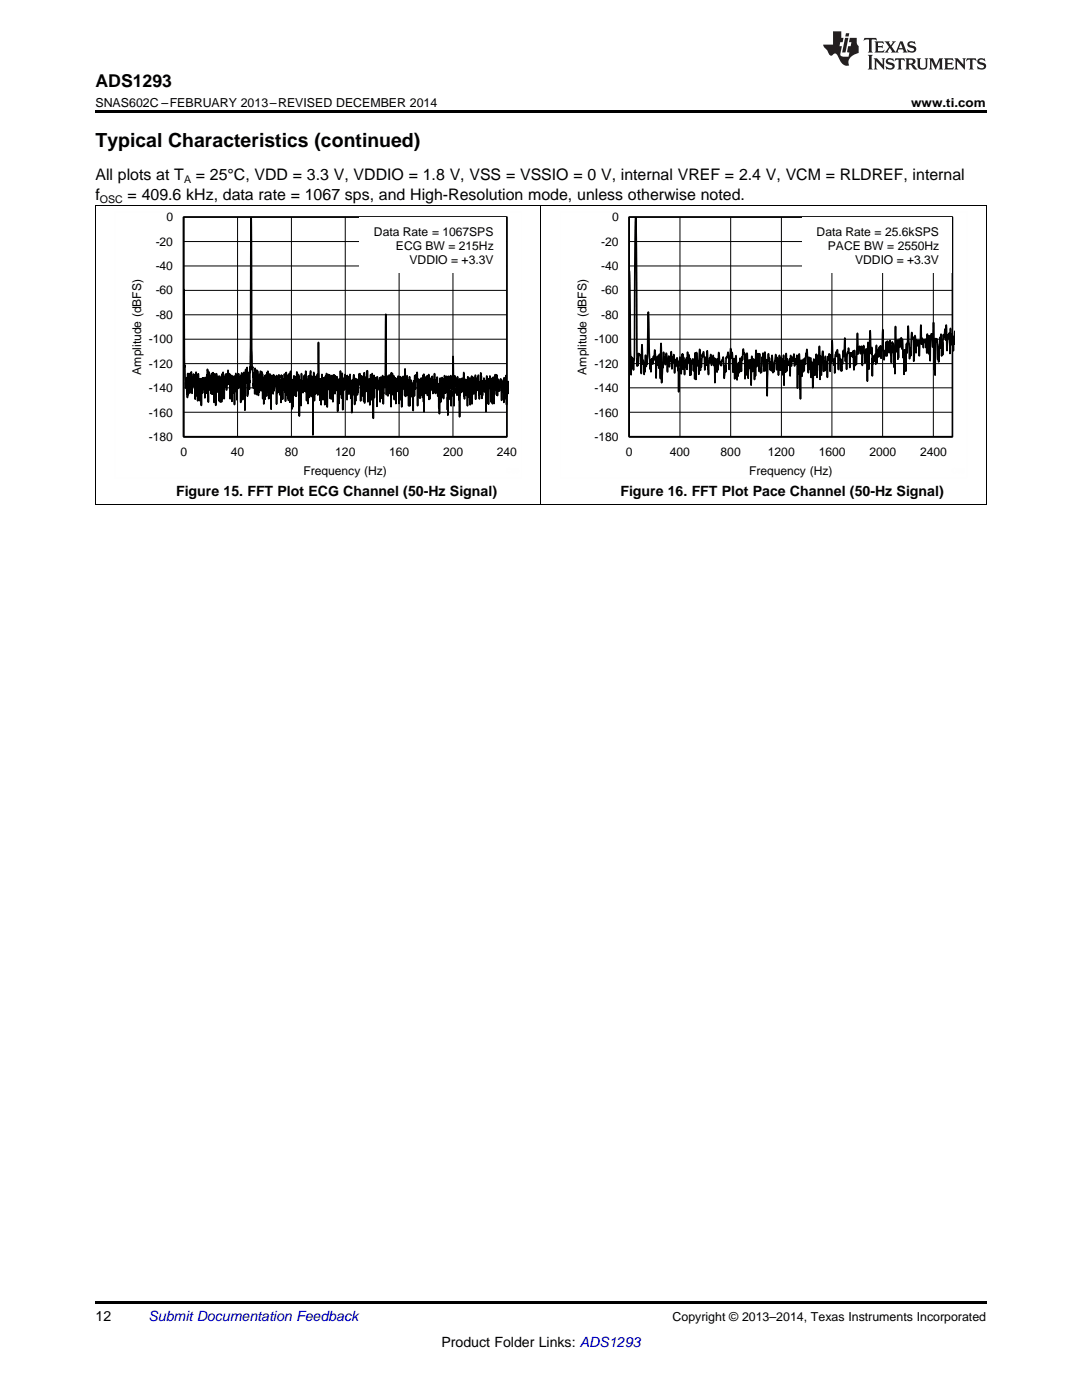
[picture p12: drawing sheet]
<svg xmlns="http://www.w3.org/2000/svg" width="216mm" height="279mm" viewBox="0 0 216 279" stroke-linecap="round" stroke-linejoin="round" font-family="sans-serif">
<path d="M19 100.7h.2zM196.7 100.7h.1zM19 259.7h177.8v.5h-177.8z" fill="#000"/>
<g fill="none" stroke="#000" stroke-width=".2">
<path d="M19.1 41.1v59.6M36.7 43.3h64.4v43.8h-64.4M36.7 58h64.4M36.7 53.1h64.4M36.7 48.2h64.4M47.4 43.3v43.8M58.1 43.3v43.8M68.9 43.3v43.8M79.6 43.3v43.8M90.4 43.3v43.8M107.9 41.1v59.6M196.8 41.1v59.6"/>
<path d="M36.7 77.4h64.4M36.7 72.6h64.4M36.7 67.7h64.4M36.7 62.8h64.4M36.7 82.3h64.4M19 100.7h177.8"/>
</g>
<path d="M36.6 43.3h64.5v43.9h-64.5zM36.6 43.3v43.9h64.5M36.7 58.7v-.9l.1 15.4 .1-.3 .1 4.4v-1l.1 1.2v-1.6l.2 2.7 .1-3.3v4l.1-4.7 .1 4.2 .1-4.3 .2 3.9v-3l.1 1.9 .2-3.1 .1 4.3 .1-3v.3l.1-.6v1.8l.1-2.4 .1 2.6 .1-1.7v1.7l.1-1.3v.9v-.7l.1 3.6v-4.8v-.2l.1 1.9v-2.3l.1 4.8 .1-3.9 .1 4.8 .2-5.4 .1 3.1 .1-1.4v3.7v-4.1l.1 3.8 .1-4.1 .2 5.3 .1-5.4 .1 2.9 .1-3 .1 2.2v-1.9l.1 2 .1-1.8 .1 3.5v-4l.1 2.6v-2l.1 1.9 .1-2.4v3l.2-4.8 .2 6.5 .1-6 .1 3.6 .1-2.4v1.4l.2-1.8v3.6l.1-4 .1 4.1 .2-4.3 .1 2.7v-2.1l.1 5.3 .1-5.7 .1 2.1 .1-2v6.2l.2-6.3 .2 3.6 .1-3.1 .1 1.3v-1.1l.2 4.8v-5.1l.2 5.2 .2-4.9v4.9l.2-5.6v5l.1-5.3 .1 4.6 .1-2.9v3.6l.1-4 .1 .9v-1.4l.1 2.1v-2.5l.2 3.2 .1-3.3 .2 2.1v-2.8l.2 2.8v-1.8l.1 1.8 .1-1.9v4.8l.1-3.9v-.1l.1 .2v-.2l.1 2v-2.7l.1 5.2v-4.6l.1 3v-3.3l.1 1.4 .2-1.5 .1 5.6v-4.6l.1 2.1 .2-3.7 .1 3.6v-1.8v.1l.1 3.4 .1-5 .1 2.7 .1-2.9 .2 2.7 .2-2.2v5.2l.1-5.1v-.3l.1 2.8v-3.3l.1 3.2M59.9 76.1v-.2l.1 5.1 .2-6.4v3.3l.1-1.7v1.7l.1-1.8v2.3l.2-2.3v1.6v-2.6l.1 3 .1-3.2 .2 3.2v-4l.2 5.9 .2-4.2 .1 4.7v-5.5l.2 4.3v-3.3l.1 .5 .2-2.5 .1 5.1 .2-4 .1 1.3v-.8v.3v10.9l.2-12.4 .1 5.6 .1-4.4 .1 3.1 .1-3.5v3.4l.1-3.2 .1 3 .1-3.7 .1 4.2 .1-10.6 .2 10.2 .1-2.9v4.3l.1-4.3 .2 5.2 .1-6.1 .2 5.1 .2-4.4 .1 4.4 .1-3.2v4.2l.1-5.4v-.3l.1 3.6 .2-4.1 .1 6.7 .2-6.6 .1 3 .1-2.7v1.8l.1-2v4.7l.2-4.3v4.4v-4l.2 2 .1-2.7v4.8l.1-4.1v4.6l.1-5v2.7l.1-2.9v-.2v2.5l.1-2.4 .1 3.7 .1-3.6 .1 1.6 .1-1.4v.1l.1 2.2v-2.3l.2 6.9 .1-5.8v1.7l.1-1.8v4.3l.1-4.9 .2 2.4v-4l.1 4.7 .1-2.3 .1 3.1 .1-4.9 .1 7.2v-6.4l.1 2.5v-1.9l.2 1.9 .2-3.2 .1 3 .1-2.7 .1 .8v4l.1-4.8 .2 3.3 .1-1.9v2.3l.1-2.6v.5l.2-1.9 .1 4.8 .1-3.5 .1 .8v5.6v-6l.1 1.2v-1.8l.1 3.1v-2.1v1.9l.2-3.9 .2 5.9v-4.4l.2 3.7v-4.4l.1 2.2 .1-1.8 .1 2.8 .1-3.1 .1 1.4v-.7v.4M59.9 75.9l-.1 1.6v-.9l-.1 6.4v-7.7l-.1 2.1v-2.6l-.1 3.2-.1-3.2v-.1l-.1 1.8-.1-2.3-.1 4.9-.1-3.8-.1 3.7-.1-3.9-.1 2.9-.1-2.9-.1 6.1-.2-5.4v5.8l-.1-5.6-.1 1.8-.1-3.7-.1 6.2-.2-5.7v2.6l-.1-1.5v4.2l-.1-5.1v4.6l-.1-4-.2 3.5-.1-4.6-.1 5.8-.2-5.5-.1 3.2-.1-2-.1 .8v-.9l-.1 .2v3.8v-3.4l-.1 .3v-1.4l-.1 .4-.1-.7v5.4l-.1-4.2-.1 .4v-.8l-.1 3.1-.1-4-.1 2.9-.1-1.8v2.4l-.1-1.9-.1 2-.1-3.5v5.8l-.1-5.5v.5v-.6l-.1 1.8v-1.4l-.1 1.6-.1-1.8v1.8l-.1-2.1-.1 3v-3.2l-.1 3.8-.1-3.3v2.5l-.2-2.9-.1 6.8v-4.5l-.1 1.4-.1-3.9-.1 3.5v-3.5l-.2 4.9-.1-5.5-.2 4-.1-3.7v4.6l-.2-4.1-.1 4.8-.1-4.7v2.8l-.1-2.4-.1 5.2-.1-5.3-.1 4.3v-5l-.1 1-.1-1.4-.1 3.8-.1-3.9-.1 3.8-.1-3.1v.4l-.1-.1v3.2l-.1-3v3.6l-.2-4.8v2.5l-.2-2.7v4.9l-.3-5.3-.1 5.1v-4v-.2l-.2 3.1-.4-7.9-.1-26.3-.2 31v-1l-.1 4.4-.1-3.4-.1 1.6v-1.5l-.1 1.1v3.1l-.1-2.5v.2v2.8l-.1-5.8-.1 3v-2.6l-.1 1.5-.1-1.5v.6l-.1 7.6-.2-7.6-.2 2.2v-.4l-.1 3.7-.1-3.8v1.6v-1.4M83.1 75.9v-.2l.1 .3v-1.7l.1 6.7 .2-5.3v2.3l.1-2.2v3.5l.1-3 .1 3.2v-2.6l.1 2.5 .1-3.7v-.2v.8l.1-.8 .1 3.4 .1-2.9v1.6l.1-2.7 .1 5.3 .1-5.5v7.5l.1-6.9v1.1l.1-1.2v3.3l.1-3 .1 1.6 .1-.9 .1 2.2v-3.4l.1 3.9 .1-2.4v2.3l.1-2.7v2.3v-3.7l.1 5 .1-3.8 .1 3.7v-3.5l.1 1.8 .1-2.3 .1 1v-1.3l.1 2 .1-2.2 .1 3.4v-2.7l.2 2.6 .1-3.8 .2 3.9 .1-1.6v.4l.2-2 .1 3.7 .1-2.4 .1 2.1v-.5v.1l.1 3.1v-4.2l.1 5.4 .1-7.2 .1 3.6 .1-3.1v.1v4.2l.2-4.7v.5v-.7l.2 4 .1-3.6v3.9v-3.4l.1-.2v.9v-.9v1.5l.1-2.5 .2 3.5 .1-3.1v2.9l.1-3.2 .3 7.8 .1-7.7 .1 4.5 .1-4.1v2l.1-2.5v1.6l.2-1.7v6l.2-5.5 .1 2.1 .1-6.5 .2 9.9 .2-6 .1 1.9 .1-1.4 .1 3 .1-1.4v1.8l.1-3.7 .2 2.2 .1-1.6 .1 7.4v-7.6l.1 3.2 .1-3v1.3l.1-1.3v2.5l.2-2.8 .1 2.5v-1.8l.2 2v-3.9l.1 4.8v-2.5l.1 3v-4l.2 2.8v-2.6v1l.1-.3v2.4v-3l.2 3 .1-1.6v3.7l.1-5.8 .1 4 .2-3.8v.3l.1 5.1 .1-4.9v-.1v3.8l.2-4.5 .1 5.6 .1-5.4 .2 1.7v-1.6l.1 3.2 .1-2.6v.9l.1-.6M83.1 75.7v.2v-.5l-.1 .8v-1.4l-.1 2.9-.1-2.7-.1 4v-3l-.1 2.3-.1-2.3v6l-.1-5.3-.1 2.1-.1-2.3v2.7l-.2-3.3v2.6v-2.3l-.2 2.3v-.5v3l-.1-5.8-.2 5.8v-5.1l-.1 3-.2-3.9-.1 3.5v-2.5l-.2 3.1-.1-5.5v5.4l-.1-2.9-.1 1.5-.1-2.5-.2 2.7-.1-2.4v5.8l-.1-5.8-.1 4.4-.2-4.6-.2 5.3-.1-5.5-.2 3.1v-1v1l-.2-1.5v1v-2l-.1 4.9-.1-5.1-.1 2.9-.1-2v3.5l-.1-4.8v.7l-.1-.4v.1l-.1 3.4v-3.8l-.1 .4v-.9l-.1 2.7-.1-2.8-.1 6.8v-5.6l-.1 1.3-.1-1.5-.1 1.6v-2.2l-.1 3.8-.1-3.2-.1 3.6v-3.5l-.2 3v-3.5l-.1 3.8-.1-16.1-.1 13.3-.2 1.3v-2l-.2 5.3-.1-5.6-.2 4.5-.2-4.3-.1 3.3v-2.2v3.9l-.1-4.8v2.5v-2.4l-.1 2.4v-1.9l-.2 1.5-.1-1.6-.1 1.6v-2.3l-.1 6v-5.5l-.1 1.5v-1.9l-.1 2.1-.2-1.4v1.5l-.1-2v3.9l-.1-4.5-.1 8.6v-5.4v1.6l-.3-5.2v5.3v-3.2l-.1 1.5-.1-3.3-.2 6-.1-5.2v3.8l-.1-3.7-.2 4.5-.1-6.2v1.7l-.1-1.5-.1 3.9-.1-2.7v1.1l-.2-1.2v5.1l-.1-6-.1 5.7-.1-4.7-.2 3.6v-3.9l-.1 3.1-.1-3.2-.1 5-.2-5.4-.1 2.2v-2.2l-.2 2.2v-.4M94.7 76.3l.1 2 .1-3.4v4.8l.1-4.2v2.3v.1l.2-1.5v1.5v-1.9l.1 1.4 .2-2.5 .2 4.7 .2-5.2 .2 3.4v-1.6l.1 3.3v-3.2l.1 2.6v-2.6v.9l.1-1.2v2l.1-2.5 .2 2.7v-2.3l.1 2.2 .1-1.7 .1 5.8 .1-7.2 .1 5.4 .1-4.8 .2 5.1v-4.9v-.2l.1 .9v-.9l.1 1.9 .1-2.5 .1 5.2 .2-4.4v3.7l.1-4 .1 5.1v-4.3l.1 1.9v-2.9l.2 5.3v-4.1v-.3v.4l.2-1.8 .1 3.1 .1-3.1 .1 4v-4l.2 4.2v-2.3l.1 1.2 .1-2.2v2.2l.1-.6v.7l.1-1.8 .1 1 .1-1.6 .2 4.3v-3.8l.1 2v-1.8l.1 2 .2-2.5v4.5l.1-4.8 .1 1.7 .1-1.4v3.5l.1-2.6v2.8l.1-4.6 .1 5.8v-4.1l.1 1.5 .1-2 .1 2.4 .1-2.4v.8" fill="none" stroke="#000" stroke-width=".33"/>
<path d="M22.9 42.2h81.2v53.2h-81.2z" fill="none" stroke="#fefefe" stroke-width=".2" stroke-dasharray=".4 .1" stroke-linecap="butt"/>
<path d="M71.7 43.5h29.3v11h-29.3z" fill-rule="evenodd" fill="#fff"/>
<g fill="none" stroke="#000" stroke-width=".2">
<path d="M125.6 58h64.4M125.6 53.1h64.4M125.6 48.2h64.4M125.6 43.3h64.4M135.7 43.3v43.8M145.8 43.3v43.8M155.9 43.3v43.8M166 43.3v43.8M176.1 43.3v43.8M186.2 43.3v43.8M125.6 77.4h64.4M125.6 72.6h64.4"/>
<path d="M125.6 67.7h64.4M125.6 62.8h64.4M125.6 82.3h64.4"/>
</g>
<path d="M125.5 43.3h64.5v43.9h-64.5zM125.5 43.3v43.9h64.5M125.6 54.1l.3 20.7 .2-3.5 .1 2.2 .1-2v.1l.1 2.2 .1-1.5a59.7 59.7 0 0 0 .1-8.5l.2-20.5 .3 29.8 .1-1.6 .1 1.5 .1-2.5 .1 .4 .1-.2 .2 .2 .1 3.7 .2-5.8 .1 3.8 .1-.7 .2 2.8 .3-3.8 .1 2.2 .1-.8 .1 .4 .3-10.4 .2 8.4 .1 3 .1-1.7 .1 2.2 .1-2.5v.4l.1-.5 .1 .3v.8l.2-1.6 .1 .7 .1-2 .3 5.7 .2-3.9v-.4l.2 1.7v-1.9l.2 2.5 .1-2.8 .2 4.9 .1-7.1 .1 8 .4-6.1 .3 2.4 .2-2.3 .1 .1 .2 3.6 .2-3.2 .2 2.2 .1-1.8 .1 .6 .1-1.8 .2 3.4 .1-2.4 .1 1.1 .2-1.5 .1 3.6 .1-2.3 .1 .9 .1-1.3 .1 1.3 .1-1.6v.1l.2 2.5 .1-.5v4.7l.1-5.5v-.6l.1 .8 .1-1.6 .2 3.3 .1-3.8 .1-.1v1.1l.1-1.2 .1 3.1 .1-2.4 .2 3.5v-1.6l.1 .1 .3-1.9 .1 2.3 .1-3.4 .1 2.1 .2-1.6v.4l.2 3.7 .1-3.3v3.3l.1-2.7v.4l.2-.6v.5l.2-.9 .1 2.4 .1-2.2 .1 3.8 .1-5.2 .2 5.3 .1-5.2v-.2l.2 2.7 .1-1 .1 .3v2.4l.2-5 .2 4.2v-2.2l.1 1.5 .2-2.5 .1 .5 .2-1 .2 3.6 .1-2.5 .1 1.4 .1-1.3 .1 1.5 .1-2.9 .3 4.8 .2-3.3 .1 .8 .1-1.6 .2 2.2 .1-1.1 .1 .7 .1-1.5 .2 2 .1-.3v.1l.1 3.6 .1-4.8v2.1l.1-1.8 .2 2.4 .1-2.7 .1 2.2 .1-3.4 .2 2.2 .1-.5 .1 .8 .1-.3v.4l.4-1.8 .2 4.3 .2-2.6 .1 1.3 .1-2.9 .1 .2 .3-1.2 .2 3.4 .3-4.1 .2 1.9 .1-1.2v.3l.2 3.7v-1.9l.1 1.4 .1-2.2v.1l.1 3.9 .1-3.4 .1-1.2 .2 4.5v-1.6l.1 1.9 .1-3v2.3l.2-2.8 .1 2.1 .1-1v.8l.1-2.7 .2 2.6 .1-2.7 .1-.2v.6l.2-2.1 .1 .9 .1-.2 .1 .3 .1 4.9v-2l.1 1.3 .1-4 .2-.4 .2 5 .1-3.6 .1 1.6 .2-1.7 .2 5.1 .1-5.8 .2 3 .2-2.5v.2l.2 3.9 .1-3.9 .1 3.2 .1-5.1 .1 3.3 .1-2.4 .1-.1v.2l.1-.2 .1 3.4 .2-3.5 .2 3.9 .1-.9M178.1 68.3v2.1l.1-1.8 .1 2 .1-.3 .1 3.1v-3.7l.1 4.9 .1-9.4 .1 4.3 .1 .7 .2-2.3 .1 3.8 .2-4 .2 1.5 .2-1.8 .2 2.3 .1-2 .1 3.7 .1-1.4 .1 4.7 .1-4.6v-.3l.1 1.3 .1-.7v3.7l.1-4.8 .1-.8 .1 1.9 .2-5.3 .3 6.5 .1-2.1 .2 1.5 .1-4.6 .2 1.3 .1-.4v.4l.1 4.4 .3-5.1 .2 3.4 .1-2.5v.2l.1-.2 .1 1.1 .2-1.1 .1 3.1 .3-6.1 .2 3.8v-1.3l.2 1.2 .1-.2 .1 1v-1.7l.1 .6 .1-.2 .1 .2 .1-.6 .1 1.7 .1-.9v.1v1.9l.2-3.8 .1 3.8 .2-3.5 .2 5 .1-4.8 .2-.6 .2 2.7 .2-4.9 .1 9.4 .1-6.2 .1 7.3 .1-7.3h.1l.1 .7 .1-.6 .1 4.1 .1-2.5 .1 3 .2-5 .1 2.2 .2-2.8 .1 4.3 .1-2.7 .1 2.5 .1-3.9v-.1l.2 .7 .2-1.8 .1 2.2 .1-3 .1 4.9 .1 .2 .2-3v-.2l.1 .7 .1-1 .2 4 .1-5 .1 2.5 .1-1.3v.1l.1 2.1 .1-1.8 .1 2.9 .1-2.6 .1 1.2v-.1M178.1 68.6v-.3l-.2 4.1-.3-4.5-.2 2.5-.1-1.9v-.2l-.1 1.6-.1-1.8-.2 3v-2.9l-.1 2.3-.1-.3-.1 .8-.1-1-.1 1.8-.2-6-.2 3.8v.4v-.7l-.2 2.2-.1-2.5-.2 1.5-.1-1.2-.1 1.9-.1-1.5v1.3l-.1-.9-.1 2.3-.1-3.5-.2 3.8v-2.1l-.2 1.5v-.6l-.1 .6-.1-1.1-.1 .3v1.3l-.1-1.2v3.6l-.1-5.5v-.2l-.2 1.3-.2-4.6-.2 7.7-.2-5.4v.4l-.1 7.4-.1-3.9-.2-2.6-.2 2.8-.3-3.4-.3 3.9-.1-3.8-.2 1.5-.1-1.5-.2 .8-.1-.5-.1 1.3-.1-4.2-.2 6.2-.1-1.5-.2 1.8-.1-3.1-.1 3.9-.2-3.8v1.3l-.1-.8-.1 .6v-.6l-.1 .1-.1-.2v.6l-.1-.4-.1 2.8-.1-2.8-.2-1.1-.1 1-.1-.2v.2l-.2 3.2-.1-3-.1 1.4-.1-4.6-.2 3.3v.4l-.1-1.3-.2 2.8-.1-1v.2l-.1 2.2v-1.2l-.2 1.1v-2.1l-.2-1.2-.2 3-.2-3.9-.1 1.3-.1-.9-.2 .8-.1 3.5-.1-2.8-.1 1.2-.1-1-.1 .1v-.2l-.2-3.8-.1 4.4-.1-1.6-.2 3.3-.1-3.5-.2 1.2-.1-.6v.3l-.1 3.8-.1-3.1-.1 1.4-.2-2.5-.1 2.9-.1-1.9v1.6l-.1-1.1-.1 1.5-.1-4-.3 4.8-.2-3.8-.1 4.6-.1-6.6-.2 3.6-.1-1.8v.1l-.2 4.3-.1-4.6-.3 4.2-.1-2.6v-.1l-.1 .4v-.9l-.2 5.7-.1-4.9-.1 .6-.1-.9v3.1l-.1-3.9-.2 .6-.1 1.8-.1-2.4-.1 3-.3-4.7-.1 1-.1-.2v.1l-.1 2.1-.1-1.2-.1 2.5-.3-2.2v2.5l-.1-1.9-.1 2.7-.1-3.2-.1 .4-.1 7.3v-6.6l-.1-.2v4.8l-.1-7-.2 4-.1-3v.3l-.1 5.6-.1-6.6-.1 1.6v.2l-.1-1.1-.2 .2-.1 1.3-.1-2.5-.1 1.5-.2-.8-.2 1.7-.1-2-.1 4-.1-3.3-.1 1.3-.1-.7-.1 .5v-.5l-.1 .5-.1-1.2-.1 2.4-.1-3.5-.1 3.8-.1-2-.2-.2v.3l-.1 4.5v-6l-.2 3.9-.3-3.3v2.3l-.1-2.5-.1 2.6v-1.2l-.1 .8-.1-2.6-.2 4v-3.2l-.2 .9v-1.3l-.1 2.5-.2-3.1-.3 3.5-.2-1.6-.1 1.8-.1-3.5-.1 3.1-.2-1.7-.2 1.5v-2.1l-.1-.3-.1 .7-.1-1.5-.2 8.4-.1-7-.1-.2-.1 2.2-.2-3.7-.1 3.8-.2-3.6-.1 1.3-.1-.5-.1 .2-.1 2.8v-.8l-.1 .3" fill="none" stroke="#000" stroke-width=".33"/>
<path d="M111.8 42.2h81.2v53.2h-81.2z" fill="none" stroke="#fefefe" stroke-width=".2" stroke-dasharray=".4 .1" stroke-linecap="butt"/>
<path d="M160.1 43.5h29.8v11h-29.8z" fill-rule="evenodd" fill="#fff"/>
<path d="M19 41.1h177.8" fill="none" stroke="#000" stroke-width=".2"/>
<path d="M19 22h177.8v.5h-177.8z" fill="#000"/>
<g fill="#231f20">
<path d="M172.5 7.6l-.1 .5 .4-.2h.6v.1v2.1l-.2 .4h.9l-.2-.4v-2.1l.1-.1h.5l.5 .2-.2-.5zM174.5 8.3l.2 .3v1.5l-.2 .4h1.8l.2-.6a1.04 1.04 0 0 1-1.3 .2v-.7h.6l.3 .2v-.6l-.3 .2h-.6v-.6l.8-.1 .4 .3-.2-.5zM176.5 8.3l.9 1.1-.9 1.1h.8l-.2-.2 .4-.7 .5 .7-.2 .2h1.5l-.2-.2 .2-.4h.9l.1 .4-.2 .2h1l-.3-.3-.7-1.9h-.5l-.9 2-.8-1 .9-1h-.8l.1 .3-.4 .5-.3-.6 .1-.2zM179.7 8.6l.4 1h-.7zM181.3 8.4a.63 .63 0 0 0-.2 .7 .63 .63 0 0 0 .6 .4l.6 .2 .1 .2a.75 .75 0 0 1-.7 .4 .75 .75 0 0 1-.6-.5l.1 .7 .1-.1a1.11 1.11 0 0 0 1.5-.6 1.13 1.13 0 0 0-1.2-.8l-.1-.4a1.04 1.04 0 0 1 1.2 .2l-.2-.5-.2 .1-.4-.2zM173.2 10.9l.2 .4v2.2l-.2 .4h1l-.3-.4v-2.2l.3-.4zM174.3 11.6l.3 .4v1.5l-.3 .4h.8l-.2-.4v-1.3l1.5 1.7v-1.9l.2-.4h-.7l.2 .4v.9l-1.1-1.3zM177 11.8a.62 .62 0 0 0-.2 .7 .62 .62 0 0 0 .6 .4l.6 .1 .1 .3a.76 .76 0 0 1-.7 .3 .76 .76 0 0 1-.7-.4l.2 .7 .1-.1a1.11 1.11 0 0 0 1.5-.6 1.13 1.13 0 0 0-1.2-.8l-.1-.4a1.04 1.04 0 0 1 1.2 .2l-.2-.6-.2 .1-.5-.1zM178.7 11.6l-.2 .6a.61 .61 0 0 1 .8-.3v1.6l-.2 .4h.9l-.2-.4v-1.6a.63 .63 0 0 1 .7 .3l-.1-.6zM180.6 11.6l.3 .4v1.5l-.3 .4h1l-.2-.2-.1-.8 .6 .2a.76 .76 0 0 0 1.2 .7l-1-1a.58 .58 0 0 0 .6-.5 .58 .58 0 0 0-.5-.6zM181.4 11.9h.1a.45 .45 0 0 1 .5 .1 .45 .45 0 0 1 .1 .5l-.8 .2zM182.9 11.6l.2 .2a2.17 2.17 0 0 0 .3 1.9 .99 .99 0 0 0 1.6-.6v-1.1l.2-.4h-.7l.2 .2a1.92 1.92 0 0 1-.2 1.8 .6 .6 0 0 1-.9-.5v-1.1l.2-.4zM185.4 11.6l.2 .4v1.5l-.2 .4h.7l-.2-.4v-1.4l.8 1.8 .8-1.8v1.4l-.2 .4h.9l-.2-.4v-1.5l.2-.4h-.8l-.6 1.5-.6-1.5zM188.4 11.6l.2 .4v1.5l-.2 .4h1.8l.1-.6a1.04 1.04 0 0 1-1.2 .1v-.6h.5l.4 .2v-.6l-.4 .2h-.5v-.7h.8l.3 .3-.1-.6zM190.5 11.6l.2 .4v1.5l-.2 .4h.7l-.2-.4v-1.3l1.5 1.7v-1.9l.2-.4h-.7l.2 .4v.9l-1.1-1.3zM192.9 11.6l-.1 .6a.61 .61 0 0 1 .7-.3l.1 1.6-.3 .4h1l-.3-.4 .1-1.6a.63 .63 0 0 1 .7 .3l-.1-.6zM195.2 11.8a.62 .62 0 0 0-.2 .7 .62 .62 0 0 0 .6 .4l.6 .1 .1 .3a.76 .76 0 0 1-.7 .3 .76 .76 0 0 1-.6-.4l.1 .7 .1-.1a1.11 1.11 0 0 0 1.6-.6 1.13 1.13 0 0 0-1.3-.8l-.1-.4a1.04 1.04 0 0 1 1.2 .2l-.1-.6-.2 .1-.5-.1z"/>
<path d="M166.2 6.3v2.6h-1.9v.4l.8 .9a.91 .91 0 0 0 1 .8 .56 .56 0 0 1 .5-.3 .56 .56 0 0 1 .5 .3l.4 .8a1.53 1.53 0 0 0 1.9 1.2 1.54 1.54 0 0 1 1-2.1l.9-.3v-1.4a1.52 1.52 0 0 1-.4-1.6h-1.3l-.2 .8h.5l-.2 .8h-.5l-.1 1v.2l.4 .1-.2 .8a1.93 1.93 0 0 1-1.6-.3l.3-1.8h-.5l.2-.8h.4l.2-.8h-.4v-1.3zM168.6 7.6l-.6 2.9h.7l.6-2.9zM168.8 6.6l-.1 .7h.6l.2-.7z"/>
</g>
<text font-size="3.9" x="19" y="29.3">Typical Characteristics (continued)</text>
<text font-size="3.5" x="19" y="17.3">ADS1293</text>
<g font-size="3.2">
<text x="19" y="36">All plots at T</text>
<text x="39.1" y="36">= 25°C, VDD = 3.3 V, VDDIO = 1.8 V, VSS = VSSIO = 0 V, internal VREF = 2.4 V, VCM = RLDREF, internal</text>
<text x="19" y="39.9">f</text>
<text x="25.5" y="39.9">= 409.6 kHz, data rate = 1067 sps, and High-Resolution mode, unless otherwise noted.</text>
</g>
<g font-size="2.8">
<text x="35.1" y="99">Figure 15. FFT Plot ECG Channel (50-Hz Signal)</text>
<text x="123.8" y="99">Figure 16. FFT Plot Pace Channel (50-Hz Signal)</text>
<text x="19" y="263.6">12</text>
<text x="88.1" y="268.9">Product Folder Links: ADS1293</text>
</g>
<text font-size="2.8" fill="#0000c8" x="29.6" y="263.6">Submit Documentation Feedback</text>
<g font-size="2.5">
<text x="19" y="21.4">SNAS602C –FEBRUARY 2013–REVISED DECEMBER 2014</text>
<text x="181.8" y="21.4">www.ti.com</text>
<text x="134.2" y="263.6">Copyright © 2013–2014, Texas Instruments Incorporated</text>
</g>
<g font-size="2.4">
<text x="33.2" y="44.1">0</text>
<text x="74.6" y="47">Data Rate = 1067SPS</text>
<text x="122.1" y="44.1">0</text>
<text x="162.9" y="47">Data Rate = 25.6kSPS</text>
<text x="31.1" y="53.9">-40</text>
<text x="31.1" y="49">-20</text>
<text x="79" y="49.8">ECG BW = 215Hz</text>
<text x="81.7" y="52.6">VDDIO = +3.3V</text>
<text x="120" y="53.9">-40</text>
<text x="120" y="49">-20</text>
<text x="165.2" y="49.8">PACE BW = 2550Hz</text>
<text x="170.6" y="52.6">VDDIO = +3.3V</text>
<text x="31.1" y="58.8">-60</text>
<text x="120" y="58.8">-60</text>
<text x="31.1" y="63.6">-80</text>
<text x="120" y="63.6">-80</text>
<text x="29.7" y="68.5">-100</text>
<text x="118.6" y="68.5">-100</text>
<text x="28.2" y="74.8" transform="rotate(-90 28.2 74.8)">Amplitude (dBFS)</text>
<text x="29.7" y="73.4">-120</text>
<text x="117.1" y="74.8" transform="rotate(-90 117.1 74.8)">Amplitude (dBFS)</text>
<text x="118.6" y="73.4">-120</text>
<text x="29.7" y="83.1">-160</text>
<text x="29.7" y="78.3">-140</text>
<text x="118.6" y="83.1">-160</text>
<text x="118.6" y="78.3">-140</text>
<text x="29.7" y="88">-180</text>
<text x="118.6" y="88">-180</text>
<text x="36" y="90.9">0</text>
<text x="46.1" y="90.9">40</text>
<text x="56.8" y="90.9">80</text>
<text x="60.6" y="94.8">Frequency (Hz)</text>
<text x="66.9" y="90.9">120</text>
<text x="77.7" y="90.9">160</text>
<text x="88.4" y="90.9">200</text>
<text x="99.2" y="90.9">240</text>
<text x="124.9" y="90.9">0</text>
<text x="133.7" y="90.9">400</text>
<text x="143.8" y="90.9">800</text>
<text x="149.5" y="94.8">Frequency (Hz)</text>
<text x="153.2" y="90.9">1200</text>
<text x="163.4" y="90.9">1600</text>
<text x="173.5" y="90.9">2000</text>
<text x="183.6" y="90.9">2400</text>
</g>
<g font-size="2.1">
<text x="19.9" y="40.5">OSC</text>
<text x="36.7" y="36.6">A</text>
</g>
</svg>
